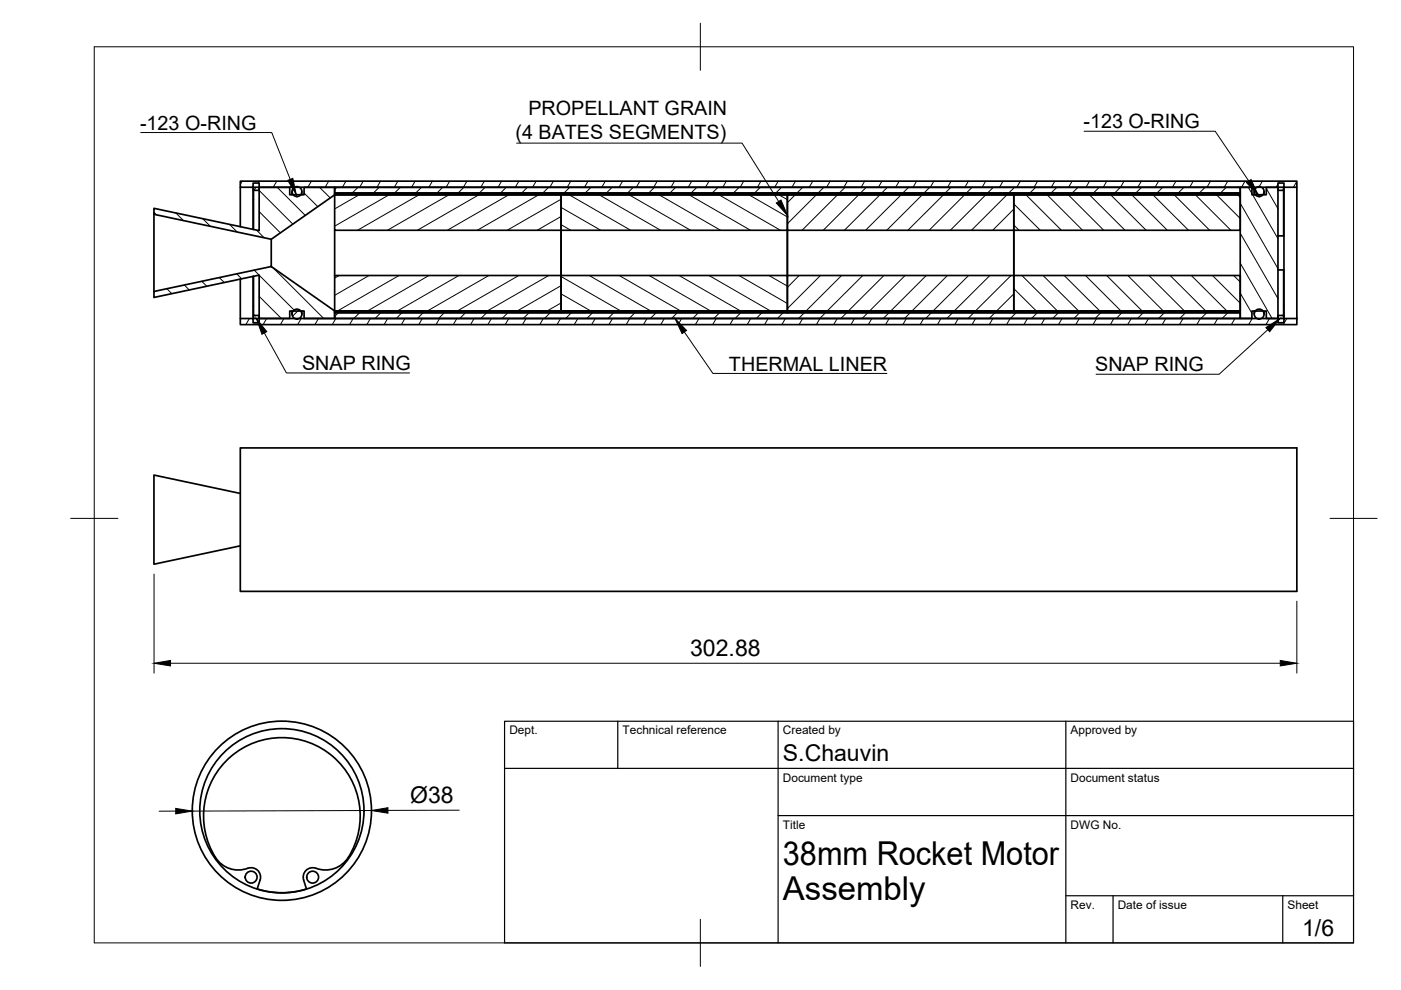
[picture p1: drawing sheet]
<svg xmlns="http://www.w3.org/2000/svg" width="297mm" height="210mm" viewBox="0 0 297 210" stroke-linecap="round" stroke-linejoin="round" font-family="sans-serif">
<!-- layer: Visible -->
<g fill="none" stroke="#000" stroke-width=".36">
<path d="M50.9 38.4h224.1v1.3h-2.8v-.9h-1.2v.9h-216.1v-.9h-1.2v.9h-2.8zM50.9 39.7v8.4M53.7 39.7v8.9M53.7 39.7h1.2v.7h-1.2zM71 39.7h192v1.2h-192zM263 39.7h2.4v1.6h3.1v-1.6h2.5v27.8h-2.5v-1.6h-3.1v1.6h-2.4zM271 39.7h1.2v.7h-1.2zM272.2 39.7v27.8M275 39.7v27.8h-2.8v.9h-1.2v-.9h-216.1v.9h-1.2v-.9h-2.8v1.3h224.1v-1.3M32.6 44.2l22.3 4.7v-9.2h6.5v1.6h3.1v-1.6h6.5v1.6l-13.5 9.4-24.9-5.3zM32.6 45.4v16.4M50.9 59.2v8.3"/>
<path d="M53.7 58.6v8.9M53.7 40.4v8.3M53.7 58.6v8.3h1.2v.6h-1.2v-.6M57.5 50.7v5.8l-24.9 5.3v1.3l22.3-4.8v9.2h6.5v-1.6h3.1v1.6h6.5v-1.6l-13.5-9.4M61.9 40.6v.7M64 40.6v.7M71 41.3h48v7.5h-48zM71 58.4h48v7.5h-48zM71 48.8v9.6M71 41h48v.3h-48zM119 48.8v9.6M119 41.3h47.9v7.5h-47.9z"/>
<path d="M119 58.4h47.9v7.5h-47.9zM119 41h47.9v.3h-47.9zM166.9 48.8v9.6M166.9 41.3h48v7.5h-48zM166.9 58.4h48v7.5h-48zM166.9 41h48v.3h-48zM214.9 48.8v9.6M214.9 41.3h48.1v7.5h-48.1zM214.9 58.4h48.1v7.5h-48.1zM214.9 41h48.1v.3h-48.1zM265.9 40.6v.7M268 40.6v.7"/>
<path d="M271 57.2h1.2v9.7h-1.2v.6h1.2v-.6M272.2 40.4v9.6h-1.2M61.9 65.9v.7M64 65.9v.7M71 65.9h48v.4h-48zM71 66.3h192v1.2h-192zM119 65.9h47.9v.4h-47.9zM166.9 65.9h48v.4h-48zM214.9 65.9h48.1v.4h-48.1zM265.9 65.9v.7M268 65.9v.7M50.9 95h224.1v30.4h-224.1z"/>
<path d="M50.9 104.6l-18.3-3.9v18.9l18.3-3.9M55.1 186.6l-.6 1.9a17.4 17.4 0 0 0 10.5 0l-.6-1.9M64.4 186.6a2 2 0 0 1 .5-2.1 2 2 0 0 1 2.1-.4 5.9 5.9 0 0 0 7.6-3.7 16.6 16.6 0 0 0-16-24 16.6 16.6 0 0 0-12.4 26.1 5.9 5.9 0 0 0 6.8 1.5 2 2 0 0 1 2.2 2.6"/>
<circle cx="63" cy="40.6" r="1.05"/>
<circle cx="267" cy="40.6" r="1.05"/>
<circle cx="63" cy="66.6" r="1.05"/>
<circle cx="267" cy="66.6" r="1.05"/>
<circle cx="59.8" cy="171.9" r="17.4"/>
<circle cx="59.8" cy="171.9" r="19"/>
<circle cx="53.2" cy="186" r="1.26"/>
<circle cx="66.3" cy="186" r="1.26"/>
</g>
<!-- layer: BORDER -->
<path d="M20 9.9h267v190h-267zM148.5 4.9v10M15 109.9h10M282 109.9h10M148.5 194.9v10" fill="none" stroke="#000" stroke-width=".21"/>
<!-- layer: TITLEBLOCK -->
<path d="M107 152.9h180v47h-180zM131 152.9v10M165 152.9v47M226 152.9v47M107 162.9h180M165 172.9h122M226 189.9h61M236 189.9v10M272 189.9v10" fill="none" stroke="#000" stroke-width=".25"/>
<!-- layer: Hatching -->
<g fill="none" stroke="#000" stroke-width=".21">
<path d="M51.4 38.4l-.5 .7M54.3 39.7l-.4 .7M55 38.4l-.2 .4M58.7 38.4l-.8 1.3M58.8 39.7l5.9 6M62.3 38.4l-.7 1.3M62.4 39.8l-.3 .2M66 38.4l-.7 1.3M67.8 39.7l2.2 2.3M69.7 38.4l-.8 1.3M71.4 39.7l-.4 .5M73.3 38.4l-.7 1.3"/>
<path d="M75.9 39.7l-1.2 1.2M77 38.4l-.7 1.3M80.4 39.7l-1.2 1.2M80.7 38.4l-.8 1.3M84.3 38.4l-.7 1.3M84.9 39.7l-1.2 1.2M88 38.4l-.7 1.3M89.4 39.7l-1.2 1.2M91.7 38.4l-.8 1.3M93.9 39.7l-1.2 1.2M95.3 38.4l-.7 1.3M98.3 39.7l-1.1 1.2"/>
<path d="M99 38.4l-.7 1.3M102.7 38.4l-.8 1.3M102.8 39.7l-1.2 1.2M106.3 38.4l-.7 1.3M107.3 39.7l-1.2 1.2M110 38.4l-.7 1.3M111.8 39.7l-1.2 1.2M113.7 38.4l-.8 1.3M116.3 39.7l-1.2 1.2M117.3 38.4l-.7 1.3M120.8 39.7l-1.2 1.2M121 38.4l-.7 1.3"/>
<path d="M124.7 38.4l-.8 1.3M125.3 39.7l-1.2 1.2M128.3 38.4l-.7 1.3M129.8 39.7l-1.2 1.2M132 38.4l-.7 1.3M134.3 39.7l-1.2 1.2M135.7 38.4l-.8 1.3M138.7 39.7l-1.1 1.2M139.3 38.4l-.7 1.3M143 38.4l-.7 1.3M143.3 39.7l-1.3 1.2M146.7 38.4l-.8 1.3"/>
<path d="M147.7 39.7l-1.2 1.2M150.3 38.4l-.7 1.3M152.2 39.7l-1.2 1.2M154 38.4l-.8 1.3M156.7 39.7l-1.2 1.2M157.7 38.4l-.8 1.3M161.2 39.7l-1.2 1.2M161.3 38.4l-.7 1.3M165 38.4l-.7 1.3M165.7 39.7l-1.2 1.2M168.7 38.4l-.8 1.3M170.2 39.7l-1.2 1.2"/>
<path d="M172.3 38.4l-.7 1.3M174.7 39.7l-1.2 1.2M176 38.4l-.7 1.3M179.2 39.7l-1.2 1.2M179.7 38.4l-.8 1.3M183.3 38.4l-.7 1.3M183.7 39.7l-1.2 1.2M187 38.4l-.8 1.3M188.2 39.7l-1.3 1.2M190.6 38.4l-.7 1.3M192.6 39.7l-1.2 1.2M194.3 38.4l-.7 1.3"/>
<path d="M197.1 39.7l-1.2 1.2M198 38.4l-.7 1.3M201.6 39.7l-1.2 1.2M201.7 38.4l-.8 1.3M205.3 38.4l-.7 1.3M206.1 39.7l-1.2 1.2M209 38.4l-.8 1.3M210.6 39.7l-1.2 1.2M212.7 38.4l-.8 1.3M215.1 39.7l-1.2 1.2M216.3 38.4l-.7 1.3M219.6 39.7l-1.2 1.2"/>
<path d="M220 38.4l-.8 1.3M223.6 38.4l-.7 1.3M224.1 39.7l-1.2 1.2M227.3 38.4l-.7 1.3M228.6 39.7l-1.2 1.2M231 38.4l-.7 1.3M233 39.7l-1.2 1.2M234.7 38.4l-.8 1.3M237.5 39.7l-1.2 1.2M238.3 38.4l-.7 1.3M242 38.4l-.8 1.3M242 39.7l-1.2 1.2"/>
<path d="M245.6 38.4l-.7 1.3M246.5 39.7l-1.2 1.2M249.3 38.4l-.7 1.3M251 39.7l-1.2 1.2M253 38.4l-.8 1.3M255.5 39.7l-1.2 1.2M256.6 38.4l-.7 1.3M260 39.7l-1.2 1.2M260.3 38.4l-.7 1.3M264 38.4l-.8 1.3M264.7 39.7l.7 1.3M267.7 38.4l-.8 1.3"/>
<path d="M268.5 40l2.5 4.3M271 39l-.4 .7M271.3 38.4l-.2 .4M272 39.7l.2 .3M275 38.5l-.8 1.2M32.7 45l.5 .6M37.3 45.1l1.6 1.7M42.8 59.6l1 1.1M43 46.3l1.6 1.7M46.5 58.8l1 1.1M48.7 47.6l1.6 1.6M50.2 58.1l1 1"/>
<path d="M53.9 57.3l8.6 8.6M54.4 48.8l1.6 1.6M54.9 44.9l4.6 4.5M54.9 40.4l7.2 7.1M57.8 56.7l10.8 10.8M64.5 40.9l2.9 2.9M71.9 41l-.2 .3M71.9 58.4l-.9 .6M75.5 41l-.2 .3M76.1 41.3l-5.1 3M78.3 58.4l-7.3 4.2M79.2 41l-.2 .3"/>
<path d="M82.5 41.3l-11.5 6.7M82.9 41l-.2 .3M84.6 58.4l-13 7.5M86.5 41l-.2 .3M88.8 41.3l-13 7.5M90.2 41l-.2 .3M91 58.4l-13 7.5M93.9 41l-.2 .3M95.2 41.3l-13 7.5M97.3 58.4l-13 7.5M97.5 41l-.2 .3M101.2 41l-.2 .3"/>
<path d="M101.5 41.3l-13 7.5M103.7 58.4l-13 7.5M104.9 41l-.2 .3M107.9 41.3l-13 7.5M108.5 41l-.2 .3M110 58.4l-13 7.5M112.2 41l-.2 .3M114.2 41.3l-13 7.5M115.9 41l-.2 .3M116.4 58.4l-13 7.5M119 42.2l-11.4 6.6M119 45.9l-5.1 2.9"/>
<path d="M119 58.6l12.6 7.3M119 47.6l2 1.2M119 44l8.3 4.8M120.7 41.3l13 7.5M122.4 41l.2 .3M124.9 58.4l13 7.5M126.1 41l.2 .3M127 41.3l13 7.5M129.8 41l.1 .3M131.3 58.4l13 7.5M133.4 41.3l13 7.5M133.4 41l.2 .3"/>
<path d="M137.1 41l.2 .3M137.6 58.4l13 7.5M139.7 41.3l13 7.5M140.7 41l.2 .3M144 58.4l13 7.5M144.4 41l.2 .3M146.1 41.3l13 7.5M148.1 41l.2 .3M150.3 58.4l13 7.5M151.7 41l.2 .3M152.4 41.3l13 7.5M155.4 41l.2 .3"/>
<path d="M156.7 58.4l10.3 6M158.8 41.3l8.2 4.7M159.1 41l.2 .3M162.7 41l.2 .3M163 58.4l4 2.3M165.1 41.3l1.9 1M166.4 41l.2 .3M168.6 41.3l-1.6 1.6M169.4 58.4l-2.4 2.5M172 41l-.6 .3M173.1 41.3l-6.1 6.1M173.9 58.4l-6.9 7"/>
<path d="M177.6 41.3l-7.5 7.5M178.3 41l-.6 .3M178.4 58.4l-7.5 7.5M182.1 41.3l-7.5 7.5M182.9 58.4l-7.5 7.5M184.7 41l-.6 .3M186.6 41.3l-7.6 7.5M187.4 58.4l-7.5 7.5M191 41l-.6 .3M191.1 41.3l-7.6 7.5M191.9 58.4l-7.5 7.5M195.5 41.3l-7.5 7.5"/>
<path d="M196.4 58.4l-7.5 7.5M197.4 41l-.6 .3M200 41.3l-7.5 7.5M200.9 58.4l-7.5 7.5M203.7 41l-.6 .3M204.5 41.3l-7.5 7.5M205.4 58.4l-7.5 7.5M209 41.3l-7.5 7.5M209.9 58.4l-7.5 7.5M210.1 41l-.6 .3M213.5 41.3l-7.5 7.5M214.4 58.4l-7.6 7.5"/>
<path d="M214.9 44.3l-4.4 4.5M214.9 47.7l1.1 1.1M214.9 43.2l5.6 5.6M215.3 41l.6 .3M216.7 58.4l7.5 7.5M217.5 41.3l7.5 7.5M221.1 58.4l7.6 7.5M221.7 41l.6 .3M222 41.3l7.5 7.5M225.6 58.4l7.6 7.5 .6 .4M226.5 41.3l7.5 7.5M228 41l.6 .3"/>
<path d="M230.1 58.4l7.5 7.5M231 41.3l7.5 7.5M234.4 41l.6 .3M234.6 58.4l7.5 7.5M235.5 41.3l7.5 7.5M239.1 58.4l7.5 7.5M240 41.3l7.5 7.5M240.7 41l.6 .3M243.6 58.4l7.5 7.5M244.5 41.3l7.5 7.5M247.1 41l.6 .3M248.1 58.4l7.5 7.5"/>
<path d="M249 41.3l7.5 7.5M252.6 58.4l7.5 7.5M253.4 41.3l7.5 7.5M253.4 41l.6 .3M257.1 58.4l5.9 5.9M257.9 41.3l5.1 5M259.8 41l.6 .3M261.6 58.4l1.4 1.4M262.4 41.3l.6 .5M263 55.8l6.7 11.7M263 49.4l8 13.9M263 43.1l8 13.9"/>
<path d="M265.6 41.3l5.4 9.3M265.9 40.3l1.4 1.3M32.7 63h.1M35.4 61.2l1 1.1M39.1 60.4l1 1.1M52.9 67.5l-.8 1.3M54.9 67.3l.2 .2M54.9 62.8l4.7 4.7M56.5 67.5l-.7 1.3M60.2 67.5l-.7 1.3M63.4 65.7l-1.4 1.3M63.9 67.5l-.8 1.3"/>
<path d="M67.5 67.5l-.7 1.3M71.2 67.5l-.7 1.3M71.8 66.3l-.8 .8M72.1 65.9l-.2 .4M74.9 67.5l-.8 1.3M75.8 65.9l-.2 .4M76.2 66.3l-1.2 1.2M78.5 67.5l-.7 1.3M79.5 65.9l-.2 .4M80.7 66.3l-1.2 1.2M82.2 67.5l-.8 1.3M83.1 65.9l-.2 .4"/>
<path d="M85.2 66.3l-1.2 1.2M85.9 67.5l-.8 1.3M86.8 65.9l-.2 .4M89.5 67.5l-.7 1.3M89.7 66.3l-1.2 1.2M90.5 65.9l-.2 .4M93.2 67.5l-.7 1.3M94.1 65.9l-.2 .4M94.2 66.3l-1.2 1.2M96.9 67.5l-.8 1.3M97.8 65.9l-.2 .4M98.7 66.3l-1.2 1.2"/>
<path d="M100.5 67.5l-.7 1.3M101.5 65.9l-.2 .4M103.2 66.3l-1.2 1.2M104.2 67.5l-.8 1.3M105.1 65.9l-.2 .4M107.7 66.3l-1.2 1.2M107.9 67.5l-.8 1.3M108.8 65.9l-.2 .4M111.5 67.5l-.7 1.3M112.2 66.3l-1.2 1.2M112.5 65.9l-.3 .4M115.2 67.5l-.8 1.3"/>
<path d="M116.1 65.9l-.2 .4M116.6 66.3l-1.2 1.2M118.9 67.5l-.8 1.3M119 60.6l-9.3 5.3M119 64.2l-2.9 1.7M119 62.3l6.2 3.6M121.1 66.3l-1.1 1.2M122.2 65.9l.1 .4M122.5 67.5l-.7 1.3M125.6 66.3l-1.2 1.2M125.8 65.9l.2 .4M126.2 67.5l-.7 1.3"/>
<path d="M129.5 65.9l.2 .4M129.9 67.5l-.8 1.3M130.1 66.3l-1.2 1.2M133.2 65.9l.1 .4M133.5 67.5l-.7 1.3M134.6 66.3l-1.2 1.2M136.8 65.9l.2 .4M137.2 67.5l-.8 1.3M139.1 66.3l-1.2 1.2M140.5 65.9l.2 .4M140.8 67.5l-.7 1.3M143.6 66.3l-1.2 1.2"/>
<path d="M144.1 65.9l.3 .4M144.5 67.5l-.7 1.3M147.8 65.9l.2 .4M148.1 66.3l-1.2 1.2M148.2 67.5l-.8 1.3M151.5 65.9l.2 .4M151.8 67.5l-.7 1.3M152.6 66.3l-1.2 1.2M155.2 65.9l.1 .4M155.5 67.5l-.7 1.3M157.1 66.3l-1.2 1.2M158.8 65.9l.2 .4"/>
<path d="M159.2 67.5l-.8 1.3M161.5 66.3l-1.1 1.2M162.5 65.9l.2 .4M162.9 67.5l-.8 1.3M166 66.3l-1.2 1.2M166.1 65.9l.2 .4M166.5 67.5l-.7 1.3M170.2 67.5l-.8 1.3M170.5 66.3l-1.2 1.2M173.2 65.9l-.6 .4M173.8 67.5l-.7 1.3M175 66.3l-1.2 1.2"/>
<path d="M177.5 67.5l-.7 1.3M179.5 66.3l-1.2 1.2M179.6 65.9l-.7 .4M181.2 67.5l-.8 1.3M184 66.3l-1.2 1.2M184.8 67.5l-.7 1.3M185.9 65.9l-.6 .4M188.5 66.3l-1.2 1.2M188.5 67.5l-.7 1.3M192.2 67.5l-.8 1.3M192.3 65.9l-.7 .4M193 66.3l-1.2 1.2"/>
<path d="M195.8 67.5l-.7 1.3M197.5 66.3l-1.2 1.2M198.6 65.9l-.6 .4M199.5 67.5l-.7 1.3M202 66.3l-1.2 1.2M203.2 67.5l-.8 1.3M205 65.9l-.7 .4M206.5 66.3l-1.2 1.2M206.8 67.5l-.7 1.3M210.5 67.5l-.7 1.3M210.9 66.3l-1.2 1.2M214.2 67.5l-.8 1.3"/>
<path d="M214.9 62.3l-3.6 3.6-.6 .4M214.9 65.7l.3 .2M214.9 61.2l4.8 4.7M215.4 66.3l-1.2 1.2M217.8 67.5l-.7 1.3M219.9 66.3l-1.2 1.2M220.5 65.9l.6 .4M221.5 67.5l-.7 1.3M224.4 66.3l-1.2 1.2M225.2 67.5l-.8 1.3M226.8 65.9l.6 .4M228.8 67.5l-.7 1.3"/>
<path d="M228.9 66.3l-1.2 1.2M232.5 67.5l-.7 1.3M233.4 66.3l-1.2 1.2M236.2 67.5l-.8 1.3M237.9 66.3l-1.2 1.2M239.5 65.9l.6 .4M239.8 67.5l-.7 1.3M242.4 66.3l-1.2 1.2M243.5 67.5l-.7 1.3M245.9 65.9l.6 .4M246.9 66.3l-1.2 1.2M247.2 67.5l-.8 1.3"/>
<path d="M250.8 67.5l-.7 1.3M251.4 66.3l-1.3 1.2M252.2 65.9l.6 .4M254.5 67.5l-.7 1.3M255.8 66.3l-1.2 1.2M258.2 67.5l-.8 1.3M258.6 65.9l.6 .4M260.3 66.3l-1.2 1.2M261.8 67.5l-.7 1.3M263 62.1l2.4 4.3M265.5 67.5l-.7 1.3M269.2 67.5l-.8 1.3"/>
<path d="M272.8 67.5l-.7 1.3"/>
</g>
<!-- layer: FD_Dimensions -->
<path d="M32.7 121.7v21M275 127.5v15.2M36.2 140.6h235.2M37.3 172h-3.6M78.7 171.8l-38 .2M97.4 171.8h-15.1" fill="none" stroke="#000" stroke-width=".21"/>
<path d="M32.7 140.6l3.5-.6v1.2zM271.4 140l3.6 .6-3.6 .6zM37.3 171.4l3.4 .6-3.4 .6zM78.7 171.8l3.6-.5v1.1z" fill="#000" stroke="#000" stroke-width=".21"/>
<!-- layer: Leaders -->
<path d="M61 38.2l1.1-.4 .7 3.5zM264.3 38.7l1-.6 1.4 3.2zM164.6 43l1-.6 1.4 3.3zM54.4 67.5l2.2 2.8-1.1 .6zM143.1 67.5l2.5 2.6-1 .6zM268.4 69.5l3-2-2.2 2.8z" fill="#000" stroke="#000" stroke-width=".21"/>
<path d="M29.8 28.1h27.8l3.9 9.9M109.5 30.3h47.8l7.8 12.4M229.8 27.8h27.8l7.2 10.6M56 70.6l4.7 8.5h26.1M145.1 70.4l6.1 8.8h36.8M268.8 69.9l-10.3 9.4h-26.1" fill="none" stroke="#000" stroke-width=".21"/>
<g font-size="7">
<text x="166" y="183.4">38mm Rocket Motor</text>
<text x="166" y="190.9">Assembly</text>
</g>
<g font-size="4.9">
<text x="146.3" y="139.2">302.88</text>
<text x="166" y="161.4">S.Chauvin</text>
<text x="87" y="170.3">Ø38</text>
<text x="276.1" y="198.6">1/6</text>
</g>
<g font-size="4.2">
<text x="29.7" y="27.5">-123 O-RING</text>
<text x="109.3" y="29.5">(4 BATES SEGMENTS)</text>
<text x="112" y="24.4">PROPELLANT GRAIN</text>
<text x="229.7" y="27.2">-123 O-RING</text>
<text x="64.1" y="78.5">SNAP RING</text>
<text x="154.6" y="78.6">THERMAL LINER</text>
<text x="232.2" y="78.8">SNAP RING</text>
</g>
<g font-size="2.5">
<text x="108" y="155.7">Dept.</text>
<text x="132" y="155.7">Technical reference</text>
<text x="166" y="155.7">Created by</text>
<text x="227" y="155.7">Approved by</text>
<text x="166" y="165.7">Document type</text>
<text x="227" y="165.7">Document status</text>
<text x="166" y="175.7">Title</text>
<text x="227" y="175.7">DWG No.</text>
<text x="227" y="192.7">Rev.</text>
<text x="237" y="192.7">Date of issue</text>
<text x="273" y="192.7">Sheet</text>
</g>
</svg>
